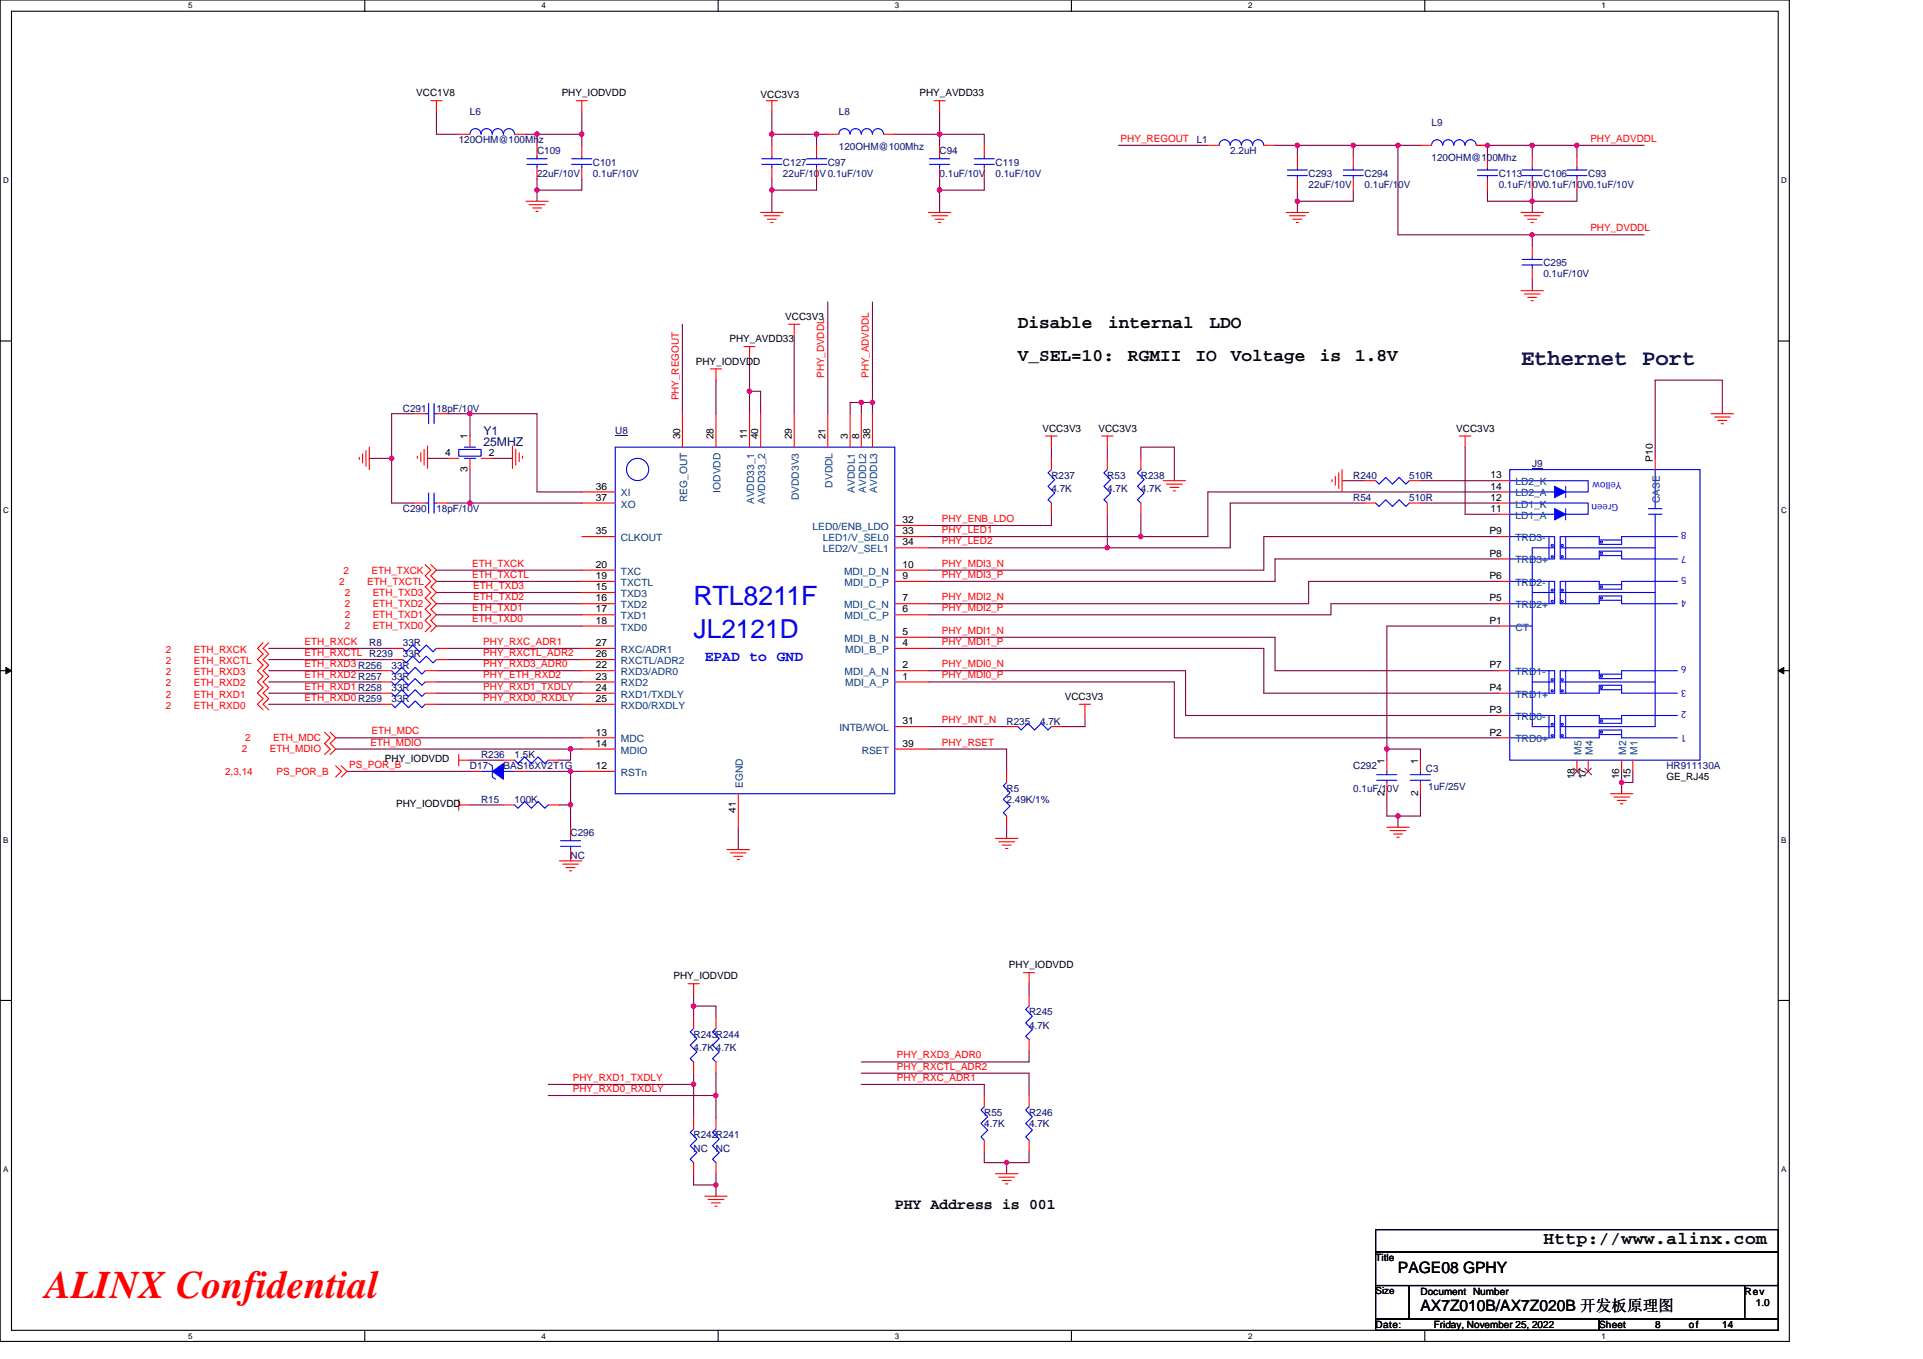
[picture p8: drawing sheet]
<svg xmlns="http://www.w3.org/2000/svg" width="297mm" height="210mm" viewBox="0 0 297 210" stroke-linecap="round" stroke-linejoin="round" font-family="sans-serif">
<path d="M0 0h276.4v207.3h-276.4zM1.8 1.7h272.9v203.8h-272.9z" fill="none" stroke="#000" stroke-width=".17"/>
<g fill="#fff">
<path d="M29.1 .2h.6v1.4h-.6z"/>
<path d="M29.1 205.7h.6v1.4h-.6z"/>
</g>
<path d="M56.3 0v1.7M56.3 205.5v1.8" fill="none" stroke="#000" stroke-width=".17"/>
<g fill="#fff">
<path d="M83.6 .2h.7v1.4h-.7z"/>
<path d="M83.6 205.7h.7v1.4h-.7z"/>
</g>
<path d="M110.9 0v1.7M110.9 205.5v1.8" fill="none" stroke="#000" stroke-width=".17"/>
<g fill="#fff">
<path d="M138.2 .2h.7v1.4h-.7z"/>
<path d="M138.2 205.7h.7v1.4h-.7z"/>
</g>
<path d="M165.5 0v1.7M165.5 205.5v1.8" fill="none" stroke="#000" stroke-width=".17"/>
<g fill="#fff">
<path d="M192.8 .2h.6v1.4h-.6z"/>
<path d="M192.8 205.7h.6v1.4h-.6z"/>
</g>
<path d="M220.1 0v1.7M220.1 205.5v1.8" fill="none" stroke="#000" stroke-width=".17"/>
<g fill="#fff">
<path d="M247.4 .2h.6v1.4h-.6z"/>
<path d="M247.4 205.7h.6v1.4h-.6z"/>
<path d="M.5 27.2h.8v1.4h-.8z"/>
<path d="M275.1 27.2h.9v1.4h-.9z"/>
<path d="M.5 78.1h.8v1.4h-.8z"/>
<path d="M275.1 78.1h.9v1.4h-.9z"/>
</g>
<path d="M0 52.7h1.8M274.7 52.7h1.7" fill="none" stroke="#000" stroke-width=".17"/>
<g fill="#fff">
<path d="M.5 129.1h.8v1.4h-.8z"/>
<path d="M275.1 129.1h.8v1.4h-.8z"/>
</g>
<path d="M0 103.6h1.8M274.7 103.6h1.7" fill="none" stroke="#000" stroke-width=".17"/>
<path d="M.9 103.1l.9 .5-.9 .5zM274.7 103.6l.8-.5v1z" fill="#000" stroke="#000" stroke-width=".15"/>
<g fill="#fff">
<path d="M.5 180h.8v1.4h-.8z"/>
<path d="M275.1 180h.8v1.4h-.8z"/>
</g>
<path d="M0 154.6h1.8M274.7 154.6h1.7M212.5 190h62.2v3.5h-62.2zM212.5 193.5h62.2v5.1h-62.2zM212.5 198.6h5.2v5.2h-5.2zM217.7 198.6h51.8v5.2h-51.8zM269.5 198.6h5.2v5.2h-5.2zM212.5 203.8h34.5v1.7h-34.5zM247 203.8h27.7v1.7h-27.7z" fill="none" stroke="#000" stroke-width=".17"/>
<g fill="none" stroke="#800040" stroke-width=".17">
<path d="M67.4 17.3v3.4h3.5M89.9 17.3v3.4M119.2 17.3v3.4M145.1 17.3v3.4M81.2 20.7h1.7M82.9 27.6v1.8M82.9 29.4v1.7M82.9 20.7h7M82.9 20.7v1.8M89.9 27.6v1.8h-7M89.9 20.7v1.8M119.2 20.7h6.9"/>
<path d="M119.2 27.6v1.8M119.2 20.7v1.8M119.2 29.4v3.4M126.1 27.6v1.8h-6.9M126.1 20.7v1.8M126.1 20.7h1.8M138.2 20.7h6.9M145.1 20.7h6.9v1.8M145.1 27.6v1.8h6.9v-1.8M145.1 20.7v1.8M145.1 29.4v3.4M172.8 22.5h13.8"/>
<path d="M197 22.5h3.4M200.4 29.4v1.7M200.4 22.5h8.6M200.4 31.1v1.7M200.4 22.5v1.7M209 22.5h6.9M209 29.4v1.7h-8.6M209 22.5v1.7M215.9 22.5v13.8h20.8M215.9 22.5h3.5M228 22.5h1.8M229.8 22.5h6.9"/>
<path d="M229.8 29.4v1.7h6.9M229.8 22.5v1.7M236.7 36.3h17.3M236.7 36.3v1.7M236.7 22.5h6.9M236.7 29.4v1.7M236.7 22.5v1.7M236.7 31.1v1.7M243.6 22.5h10.4M243.6 29.4v1.7h-6.9M243.6 22.5v1.7M105.4 50.1v13.8"/>
<path d="M110.6 58.7v5.2M115.8 55.3v5.2M122.7 51.8v12.1M127.9 46.7v17.2M134.8 46.7v15.5M236.7 43.2v1.7M57 70.8h3.5M60.5 70.8v6.9h3.5M64 63.9h-3.5v6.9M66 70.7v.1h3.1M69.1 63.9h3.5M69.1 77.7h3.5"/>
<path d="M72.6 77.7h17.3M72.6 63.9h10.3v12.1h7M72.6 72.6v5.1M72.6 63.9v3.5M79.2 70.7v.1h-3.2M115.8 60.5h1.7v3.4M115.8 60.5v3.4M133.1 62.2h1.7M133.1 62.2h-1.8v1.7M133.1 62.2v1.7M134.8 62.2v1.7M162.4 79.5v1.7h-19"/>
<path d="M162.4 69.1v1.7M171 69.1v1.7M171 79.5v5.1M176.2 70.8v-1.7h5.2v5.2M176.2 79.5v3.4M207.3 74.3h3.5M210.8 77.7h-20.8v6.9h-19M219.4 74.3h12.1M219.4 77.7h12.1M226.3 69.1v10.4h5.2M231.5 76h-44.9v6.9h-10.4M266 63.9v-5.2h-10.3v12.1"/>
<path d="M67.4 93.3h22.5M67.4 89.8h22.5M67.4 91.5h22.5M67.4 88.1h22.5M67.4 96.7h22.5M67.4 95h22.5M143.4 82.9h32.8M143.4 98.5h53.6v5.1h34.5M143.4 84.6h27.6M231.5 86.4h-34.5v3.4h-53.6M231.5 82.9h-36.3v5.2h-51.8M231.5 89.8h-29.4v3.5h-58.7"/>
<path d="M231.5 93.3h-25.9v1.7h-62.2M231.5 96.7h-17.3v19M41.5 101.9h19M41.5 108.8h17.3M41.5 103.6h17.3M41.5 105.4h17.3M41.5 107.1h17.3M41.5 100.2h19M51.9 115.7h36.2M51.9 114h38M53.6 119.2h19M67.4 103.6h22.5"/>
<path d="M67.4 105.4h22.5M67.4 107.1h22.5M67.4 108.8h22.5M69.1 101.9h20.8M69.1 100.2h20.8M72.6 117.5h5.2M81.2 119.2h6.9M88.1 115.7h1.8M88.1 119.2h1.8M88.1 115.7v1.8h-1.7M88.1 119.2v5.2M143.4 103.6h39.7v7h48.4"/>
<path d="M143.4 100.2h51.8v6.9h36.3M143.4 105.4h38v8.6h50.1M143.4 112.3h12.1M143.4 115.7h12.1v3.5M167.6 110.6v1.7h-3.5M214.2 115.7v1.8M214.2 115.7h5.2v1.8M250.5 119.2v1.7M252.2 119.2v1.7h-1.7M72.6 124.4h5.2M86.4 124.4h1.7M88.1 124.4v3.4"/>
<path d="M114 127.8v3.5M155.5 127.8v1.7M214.2 122.6v3.5h1.7M215.9 126.1v1.7M219.4 122.6v3.5h-3.5M250.5 120.9v1.7M107.1 155.4h3.5v1.8M107.1 153.7v1.7M107.1 155.4v1.8M159 152v1.7M84.7 169.3h25.9M84.7 167.6h22.4"/>
<path d="M107.1 167.6v5.1M107.1 165.8v1.8M110.6 169.3v3.4M110.6 165.8v3.5M133.1 165.8h25.9v3.5M133.1 167.6h18.9v1.7M152 177.9v1.7h3.5M155.5 179.6v1.8M159 162.4v1.7h-25.9M159 177.9v1.7h-3.5M107.1 181.4v1.7h3.5M110.6 181.4v1.7"/>
<path d="M110.6 183.1v1.7"/>
</g>
<g fill="#f0f" stroke="#f0f" stroke-width=".17">
<circle cx="72.6" cy="77.7" r=".34"/>
<circle cx="215.9" cy="126.1" r=".34"/>
<circle cx="214.2" cy="115.7" r=".34"/>
<circle cx="250.5" cy="120.9" r=".34"/>
<circle cx="72.6" cy="63.9" r=".34"/>
<circle cx="60.5" cy="70.8" r=".33"/>
<circle cx="88.1" cy="124.4" r=".34"/>
<circle cx="88.1" cy="119.2" r=".34"/>
<circle cx="176.2" cy="82.9" r=".34"/>
<circle cx="133" cy="62.2" r=".33"/>
<circle cx="134.8" cy="62.2" r=".33"/>
<circle cx="115.8" cy="60.4" r=".34"/>
<circle cx="209" cy="22.5" r=".34"/>
<circle cx="200.4" cy="22.5" r=".34"/>
<circle cx="236.7" cy="36.3" r=".33"/>
<circle cx="200.4" cy="31.1" r=".34"/>
<circle cx="215.9" cy="22.5" r=".34"/>
<circle cx="243.6" cy="22.5" r=".34"/>
<circle cx="236.7" cy="22.5" r=".34"/>
<circle cx="229.8" cy="22.5" r=".34"/>
<circle cx="236.7" cy="31.1" r=".34"/>
<circle cx="145.1" cy="20.7" r=".34"/>
<circle cx="145.1" cy="29.4" r=".34"/>
<circle cx="89.8" cy="20.7" r=".34"/>
<circle cx="82.9" cy="29.4" r=".34"/>
<circle cx="126.1" cy="20.7" r=".34"/>
<circle cx="119.2" cy="29.4" r=".34"/>
<circle cx="119.2" cy="20.7" r=".34"/>
<circle cx="82.9" cy="20.7" r=".34"/>
<circle cx="88.1" cy="115.7" r=".34"/>
<circle cx="171" cy="84.6" r=".34"/>
<circle cx="110.6" cy="169.3" r=".34"/>
<circle cx="107.1" cy="167.5" r=".34"/>
<circle cx="110.6" cy="183.1" r=".33"/>
<circle cx="107.1" cy="155.4" r=".34"/>
<circle cx="155.5" cy="179.6" r=".34"/>
</g>
<g fill="none" stroke="#f00" stroke-width=".17">
<path d="M66.5 15.6h1.8M67.4 15.6v1.7M89 15.6h1.7M89.9 15.6v1.7M118.4 15.6h1.7M119.2 15.6v1.7M144.3 15.6h1.7M145.1 15.6v1.7M70.9 20.7h1.7M79.5 20.7h1.7M81.2 31.1h3.5M81.7 31.6h2.5"/>
<path d="M82.3 32.1h1.3M82.8 32.7h.3M117.5 32.8h3.4M118 33.3h2.4M118.5 33.9h1.4M119.1 34.4h.3M119.2 22.5v1.7M119.2 25.9v1.7M126.1 22.5v1.7M126.1 25.9v1.7M127.9 20.7h1.7M136.5 20.7h1.7"/>
<path d="M143.4 32.8h3.5M143.9 33.3h2.4M144.4 33.9h1.4M145 34.4h.3M145.1 22.5v1.7M145.1 25.9v1.7M152 22.5v1.7M152 25.9v1.7M186.6 22.5h1.7M195.2 22.5h1.8M198.7 32.8h3.4M199.2 33.3h2.4"/>
<path d="M199.7 33.9h1.4M200.2 34.4h.4M200.4 24.2v1.7M200.4 27.6v1.8M209 24.2v1.7M209 27.6v1.8M219.4 22.5h1.7M228 22.5h1.8M229.8 24.2v1.7M229.8 27.6v1.8M234.9 32.8h3.5M235.5 33.3h2.4"/>
<path d="M236 33.9h1.4M236.5 34.4h.4M236.7 38v1.7M236.7 24.2v1.7M236.7 27.6v1.8M243.6 24.2v1.7M243.6 27.6v1.8M109.7 57h1.8M110.6 57v1.7M114.9 53.6h1.7M115.8 53.6v1.7M121.8 50.1h1.7"/>
<path d="M122.7 50.1v1.7M234.9 44.9h3.5M235.5 45.4h2.4M236 46h1.4M236.5 46.5h.4M236.7 41.5v1.7M55.5 70.7v.3M56 70.1v1.4M56.5 69.6v2.4M57 69.1v3.5M64.5 70.5v.3M65 70v1.3"/>
<path d="M65.5 69.4v2.5M66 68.9v3.5M79.2 68.9v3.5M79.7 69.4v2.5M80.2 70v1.3M80.7 70.5v.3M161.5 67.4h1.8M162.4 67.4v1.7M162.4 77.7v1.8M162.4 70.8v1.8M170.2 67.4h1.7M171 67.4v1.7"/>
<path d="M171 77.7v1.8M171 70.8v1.8M176.2 77.7v1.8M176.2 70.8v1.8M179.7 74.3h3.4M180.2 74.8h2.4M180.7 75.3h1.4M181.2 75.8h.4M205.8 74.1v.3M206.3 73.6v1.4M206.8 73.1v2.4M207.3 72.6v3.4"/>
<path d="M210.8 77.7h1.7M210.8 74.3h1.7M217.7 77.7h1.7M217.7 74.3h1.7M225.4 67.4h1.8M226.3 67.4v1.7M264.3 63.9h3.5M264.8 64.4h2.4M265.3 65h1.4M265.9 65.5h.3M40.6 99.3l-.8 .9 .8 .8-.8 .9 .8 .9-.8 .8 .8 .9-.8 .9 .8 .8-.8 .9 .8 .9-.8 .8 .8 .9M41.5 99.3l-.9 .9 .9 .8-.9 .9 .9 .9-.9 .8 .9 .9-.9 .9 .9 .8-.9 .9 .9 .9-.9 .8 .9 .9"/>
<path d="M65.7 87.2l.8 .9-.8 .9 .8 .8-.8 .9 .8 .8-.8 .9 .8 .9-.8 .8 .8 .9-.8 .9 .8 .8-.8 .9M66.5 87.2l.9 .9-.9 .9 .9 .8-.9 .9 .9 .8-.9 .9 .9 .9-.9 .8 .9 .9-.9 .9 .9 .8-.9 .9M50.1 113.1l.9 .9-.9 .9 .9 .8-.9 .9M51 113.1l.9 .9-.9 .9 .9 .8-.9 .9M51.9 118.3l.8 .9-.8 .9M52.7 118.3l.9 .9-.9 .9M58.8 108.8h1.7M58.8 107.1h1.7M58.8 105.4h1.7M58.8 103.6h1.7M60.5 101.9h1.7M60.5 100.2h1.7"/>
<path d="M65.7 108.8h1.7M65.7 107.1h1.7M65.7 105.4h1.7M65.7 103.6h1.7M67.4 101.9h1.7M67.4 100.2h1.7M70.9 117.5h1.7M70.9 116.6v1.7M72.6 119.2h1.7M77.8 117.5h1.7M79.5 119.2h1.7M84.7 117.5h1.7"/>
<path d="M155.5 112.3h1.7M162.4 112.3h1.7M166.7 108.8h1.7M167.6 108.8v1.8M219.4 117.5v1.7M70.9 124.4h1.7M70.9 123.5v1.7M77.8 124.4h1.7M84.7 124.4h1.7M86.4 133h3.5M86.9 133.5h2.4M87.4 134h1.4"/>
<path d="M88 134.6h.3M88.1 127.8v1.7M88.1 131.3v1.7M112.3 131.3h3.5M112.8 131.8h2.4M113.3 132.3h1.4M113.9 132.8h.3M153.8 129.5h3.4M154.3 130.1h2.4M154.8 130.6h1.4M155.3 131.1h.4M214.2 127.8h3.5"/>
<path d="M214.7 128.3h2.5M215.3 128.9h1.3M215.8 129.4h.3M219.4 120.9v1.7M248.8 122.6h3.4M249.3 123.1h2.4M249.8 123.7h1.4M250.3 124.2h.4M106.3 152h1.7M107.1 152v1.7M107.1 157.2v1.7M110.6 157.2v1.7"/>
<path d="M158.1 150.3h1.7M159 150.3v1.7M107.1 164.1v1.7M107.1 179.6v1.8M107.1 172.7v1.8M110.6 164.1v1.7M110.6 179.6v1.8M110.6 172.7v1.8M152 176.2v1.7M152 169.3v1.7M159 176.2v1.7M159 169.3v1.7"/>
<path d="M108.9 184.8h3.4M109.4 185.3h2.4M109.9 185.9h1.4M110.4 186.4h.4M153.8 181.4h3.4M154.3 181.9h2.4M154.8 182.4h1.4M155.3 182.9h.4"/>
</g>
<g fill="none" stroke="#00f" stroke-width=".17">
<path d="M72.6 20.7a.85 .85 0 0 1 .8-.8 .85 .85 0 0 1 .9 .8 .87 .87 0 0 1 .9-.8 .87 .87 0 0 1 .8 .8 .86 .86 0 0 1 .9-.8 .86 .86 0 0 1 .8 .8M77.8 20.7a.86 .86 0 0 1 .8-.8 .86 .86 0 0 1 .9 .8M117.7 25.4h3.1M117.7 24.5h3.1M119.2 24.2v.3M119.2 25.4v.5M124.6 25.4h3.1M124.6 24.5h3.1M126.1 24.2v.3M126.1 25.4v.5M129.6 20.7a.86 .86 0 0 1 .8-.8 .86 .86 0 0 1 .9 .8 .87 .87 0 0 1 .9-.8 .87 .87 0 0 1 .8 .8 .86 .86 0 0 1 .9-.8 .86 .86 0 0 1 .8 .8M134.8 20.7a.86 .86 0 0 1 .8-.8 .86 .86 0 0 1 .9 .8"/>
<path d="M143.6 25.4h3.1M143.6 24.5h3.1M145.1 24.2v.3M145.1 25.4v.5M150.5 25.4h3.1M150.5 24.5h3.1M152 24.2v.3M152 25.4v.5M188.3 22.4a.85 .85 0 0 1 .9-.8 .85 .85 0 0 1 .8 .8M190 22.4a.86 .86 0 0 1 .9-.8 .86 .86 0 0 1 .8 .8M191.8 22.4a.86 .86 0 0 1 .8-.8 .86 .86 0 0 1 .9 .8M193.5 22.4a.85 .85 0 0 1 .8-.8 .85 .85 0 0 1 .9 .8"/>
<path d="M198.9 27.1h3M198.9 26.3h3M200.4 25.9v.4M200.4 27.1v.5M207.5 27.1h3.1M207.5 26.3h3.1M209 25.9v.4M209 27.1v.5M221.1 22.4a.86 .86 0 0 1 .9-.8 .86 .86 0 0 1 .8 .8 .86 .86 0 0 1 .9-.8 .86 .86 0 0 1 .9 .8M224.6 22.4a.86 .86 0 0 1 .8-.8 .86 .86 0 0 1 .9 .8 .87 .87 0 0 1 .9-.8 .87 .87 0 0 1 .8 .8M228.2 27.1h3.1M228.2 26.3h3.1"/>
<path d="M229.8 25.9v.4M229.8 27.1v.5M235.1 27.1h3.1M235.1 26.3h3.1M236.7 39.7v.4M236.7 25.9v.4M236.7 27.1v.5M242 27.1h3.1M242 26.3h3.1M243.6 25.9v.4M243.6 27.1v.5M235.1 40.9h3.1"/>
<path d="M235.1 40.1h3.1M236.7 40.9v.6M95 69.1h43.2v53.5h-43.2zM162.4 72.6l-.5 .5 1 1-1 1 1 1.1-1 1 .5 .5M171 72.6l-.5 .5 1.1 1-1.1 1 1.1 1.1-1.1 1 .5 .5M176.2 72.6l-.5 .5 1 1-1 1 1 1.1-1 1 .5 .5M212.5 77.7l.5 .6 1.1-1.1 1 1.1 1-1.1 1.1 1.1 .5-.6M212.5 74.3l.5 .5 1.1-1 1 1 1-1 1.1 1 .5-.5M60.5 108.8l.5 .5 1.1-1 1 1 1-1 1.1 1 .5-.5M60.5 107.1l.5 .5 1.1-1 1 1 1-1 1.1 1 .5-.5M60.5 105.4l.5 .5 1.1-1 1 1 1-1 1.1 1 .5-.5M60.5 103.6l.5 .6 1.1-1.1 1 1.1 1-1.1 1.1 1.1 .5-.6"/>
<path d="M62.2 101.9l.5 .5 1.1-1 1 1 1-1 1.1 1 .5-.5M62.2 100.2l.5 .5 1.1-1 1 1 1-1 1.1 1 .5-.5M74.3 119.2h1.7M75.5 118l.5 .3v1.8l.6 .3M77.8 119.2h1.7M79.5 117.5l.5 .5 1-1.1 1.1 1.1 1-1.1 1.1 1.1 .5-.5M157.2 112.3l.5 .5 1.1-1 1 1 1-1 1.1 1 .5-.5M217.8 119.7h3.2M219.4 119.2v.5M79.5 124.4l.5 .5 1-1.1 1.1 1.1 1-1.1 1.1 1.1 .5-.5M86.6 130.8h3.1M86.6 129.9h3.1"/>
<path d="M88.1 129.5v.4M88.1 130.8v.5M217.8 120.6h3.2M219.4 120.6v.3M107.1 158.9l-.5 .5 1.1 1.1-1.1 1 1.1 1-1.1 1.1 .5 .5M110.6 158.9l-.5 .5 1 1.1-1 1 1 1-1 1.1 .5 .5M107.1 174.5l-.5 .5 1.1 1-1.1 1 1.1 1.1-1.1 1 .5 .5M110.6 174.5l-.5 .5 1 1-1 1 1 1.1-1 1 .5 .5M152 171l-.5 .5 1.1 1.1-1.1 1 1.1 1-1.1 1.1 .5 .5M159 171l-.6 .5 1.1 1.1-1.1 1 1.1 1-1.1 1.1 .6 .5"/>
<circle cx="98.5" cy="72.5" r="1.71"/>
</g>
<path d="M76 119.2l1.8-1.2v2.4z" fill-rule="evenodd" fill="#00f" stroke="#00f" stroke-width=".17"/>
<path d="M95 67.2h2v.1h-2z" fill="#000080"/>
<g fill="none" stroke="#f00" stroke-width=".17">
<path d="M89.9 22.5v1.7M89.9 25.9v1.7M64 63.9h1.7M67.4 63.9h1.7M69.1 70.8h1.8M72.6 67.4v1.7M72.6 70.8v1.8M74.3 70.8h1.7M89.9 76h5.1M89.9 77.7h5.1M105.4 63.9v5.2M110.6 63.9v5.2"/>
<path d="M115.8 63.9v5.2M117.5 63.9v5.2M122.7 63.9v5.2M127.9 63.9v5.2M131.3 63.9v5.2M133.1 63.9v5.2M134.8 63.9v5.2M89.9 88.1h5.1M89.9 96.7h5.1M89.9 95h5.1M89.9 93.3h5.1M89.9 91.5h5.1"/>
<path d="M89.9 89.8h5.1M89.9 82.9h5.1M138.2 98.5h5.2M138.2 95h5.2M138.2 93.3h5.2M138.2 89.8h5.2M138.2 88.1h5.2M138.2 84.6h5.2M138.2 81.2h5.2M138.2 82.9h5.2M89.9 101.9h5.1M89.9 108.8h5.1"/>
<path d="M89.9 107.1h5.1M89.9 105.4h5.1M89.9 103.6h5.1M89.9 100.2h5.1M89.9 119.2h5.1M89.9 114h5.1M89.9 115.7h5.1M138.2 105.4h5.2M138.2 103.6h5.2M138.2 100.2h5.2M138.2 112.3h5.2M138.2 115.7h5.2"/>
<path d="M114 122.6v5.2"/>
</g>
<g fill="none" stroke="#00f" stroke-width=".17">
<path d="M88.3 25.4h3.1M88.3 24.5h3.1M89.9 24.2v.3M89.9 25.4v.5M65.7 63.9h.5M66.2 62.4v3.1M67.1 62.4v3.1M67.1 63.9h.3M70.9 69.4h3.4v1.1h-3.4zM71.7 69.1h1.7M71.7 70.8h1.7M72.6 70.8h.1"/>
<path d="M72.6 69.1h.1M233.2 72.6h29.4v44.9h-29.4zM233.2 77.7h12.1v1.8h-12.1M233.2 74.3h12.1v1.7h-12.1M241.8 78.6v1.7M241.8 75.1v1.8M254.6 79.5h2.1M254.6 78.6h2.1M255.7 79.5v32.8h-14.7M255.7 72.6v6M233.2 96.7h3.5M233.2 89.8h6.9v3.5h-6.9"/>
<path d="M233.2 82.9h6.9v3.5h-6.9M236.7 91.5h3.4M239.3 89.8v3.5M239.3 82.9v3.5M239.6 85.9h.3v.2h-.3zM239.6 91.1h.3v.2h-.3zM240.1 84.6h-3.4v27.7h3.4M241 91.5h14.7M241 84.6h14.7M241.2 91.1h.2v.2h-.2zM241.2 92.8h.2v.2h-.2zM241.2 84.2h.2v.2h-.2z"/>
<path d="M241.2 85.9h.2v.2h-.2zM241.8 89.8v3.5M241.8 82.9v3.5M247 92.8h3.5M247 85.9h3.5M247 90.3h3.5M247 83.4h3.5M247.2 92.3h.3v.2h-.3zM247.2 83.7h.3v.2h-.3zM259.1 89.8h-8.6v1.2h-3.5v-1.2h-6v3.5h6v-1.2h3.5v1.2h8.6M259.1 82.9h-8.6v1.2h-3.5v-1.2h-6v3.5h6v-1.2h3.5v1.2h8.6M233.2 110.6h6.9v3.4h-6.9"/>
<path d="M233.2 103.6h6.9v3.5h-6.9M236.7 105.4h3.4M239.3 110.6v3.4M239.3 103.6v3.5M239.6 113.5h.3v.3h-.3zM239.6 111.8h.3v.2h-.3zM239.6 106.6h.3v.2h-.3zM239.6 104.9h.3v.2h-.3zM241 105.4h14.7M241.2 104.9h.2v.2h-.2zM241.2 113.5h.2v.3h-.2zM241.2 111.8h.2v.2h-.2z"/>
<path d="M241.2 106.6h.2v.2h-.2zM241.8 110.6v3.4M241.8 103.6v3.5M247 113.5h3.5M247 111.1h3.5M247 106.6h3.5M247 104.2h3.5M247.2 113h.3v.2h-.3zM247.2 104.4h.3v.2h-.3zM247.2 106.1h.3v.2h-.3zM259.1 103.6h-8.6v1.3h-3.5v-1.3h-6v3.5h6v-1.2h3.5v1.2h8.6M259.1 110.6h-8.6v1.2h-3.5v-1.2h-6v3.4h6v-1.2h3.5v1.2h8.6"/>
<circle cx="239.8" cy="92.9" r=".17"/>
<circle cx="239.8" cy="84.3" r=".17"/>
<circle cx="247.4" cy="90.7" r=".17"/>
<circle cx="247.4" cy="85.5" r=".17"/>
<circle cx="247.4" cy="111.4" r=".17"/>
</g>
<g fill="#00f" stroke="#00f" stroke-width=".17">
<path d="M240.1 78.6l1.7 .9-1.7 .8z" fill-rule="evenodd"/>
<path d="M240.1 75.1l1.7 .9-1.7 .9z" fill-rule="evenodd"/>
</g>
<path d="M236.7 72.4h1.6v.1h-1.6z" fill="#000080"/>
<g fill="none" stroke="#f00" stroke-width=".17">
<path d="M82.9 22.5v1.7M82.9 25.9v1.7M64 77.7h1.7M67.4 77.7h1.7M231.5 79.5h1.7M231.5 77.7h1.7M231.5 76h1.7M231.5 74.3h1.7M255.7 70.8v1.8M231.5 93.3h1.7M231.5 89.8h1.7M231.5 86.4h1.7"/>
<path d="M231.5 82.9h1.7M231.5 96.7h1.7M155.5 119.2v1.7M214.2 117.5v1.7M231.5 114h1.7M231.5 110.6h1.7M231.5 107.1h1.7M231.5 103.6h1.7M243.6 117.5v1.7M245.3 117.5v1.7M250.5 117.5v1.7M252.2 117.5v1.7"/>
<path d="M155.5 126.1v1.7M214.2 120.9v1.7M159 153.7v1.7M159 160.6v1.8"/>
</g>
<path d="M243.1 118.7l1 1M244.1 118.7l-1 1M244.8 118.7l1 1M245.8 118.7l-1 1" fill="none" stroke="#804000" stroke-width=".15"/>
<g fill="none" stroke="#00f" stroke-width=".17">
<path d="M81.4 25.4h3.1M81.4 24.5h3.1M82.9 24.2v.3M82.9 25.4v.5M65.7 77.7h.5M66.2 76.2v3.1M67.1 76.2v3.1M67.1 77.7h.3M212.7 119.7h3.1M214.2 119.2v.5M155.5 120.9l-.5 .5 1 1.1-1 1 1 1-1 1.1 .5 .5M212.7 120.6h3.1"/>
<path d="M214.2 120.6v.3M159 155.4l-.6 .6 1.1 1-1.1 1.1 1.1 1-1.1 1 .6 .5"/>
</g>
<g fill="#f0f" stroke="#f0f" stroke-width=".17">
<circle cx="72.6" cy="77.7" r=".34"/>
<circle cx="215.9" cy="126.1" r=".34"/>
<circle cx="214.2" cy="115.7" r=".34"/>
<circle cx="250.5" cy="120.9" r=".34"/>
<circle cx="72.6" cy="63.9" r=".34"/>
<circle cx="60.5" cy="70.8" r=".33"/>
<circle cx="88.1" cy="124.4" r=".34"/>
<circle cx="88.1" cy="119.2" r=".34"/>
<circle cx="176.2" cy="82.9" r=".34"/>
<circle cx="133" cy="62.2" r=".33"/>
<circle cx="134.8" cy="62.2" r=".33"/>
<circle cx="115.8" cy="60.4" r=".34"/>
<circle cx="209" cy="22.5" r=".34"/>
<circle cx="200.4" cy="22.5" r=".34"/>
<circle cx="236.7" cy="36.3" r=".33"/>
<circle cx="200.4" cy="31.1" r=".34"/>
<circle cx="215.9" cy="22.5" r=".34"/>
<circle cx="243.6" cy="22.5" r=".34"/>
<circle cx="236.7" cy="22.5" r=".34"/>
<circle cx="229.8" cy="22.5" r=".34"/>
<circle cx="236.7" cy="31.1" r=".34"/>
<circle cx="145.1" cy="20.7" r=".34"/>
<circle cx="145.1" cy="29.4" r=".34"/>
<circle cx="89.8" cy="20.7" r=".34"/>
<circle cx="82.9" cy="29.4" r=".34"/>
<circle cx="126.1" cy="20.7" r=".34"/>
<circle cx="119.2" cy="29.4" r=".34"/>
<circle cx="119.2" cy="20.7" r=".34"/>
<circle cx="82.9" cy="20.7" r=".34"/>
<circle cx="88.1" cy="115.7" r=".34"/>
<circle cx="171" cy="84.6" r=".34"/>
<circle cx="110.6" cy="169.3" r=".34"/>
<circle cx="107.1" cy="167.5" r=".34"/>
<circle cx="110.6" cy="183.1" r=".33"/>
<circle cx="107.1" cy="155.4" r=".34"/>
<circle cx="155.5" cy="179.6" r=".34"/>
</g>
<text font-size="6" fill="#f00" x="7" y="200.6">ALINX Confidential</text>
<text font-size="4.1" fill="#00f" x="107.1" y="93.5">RTL8211F</text>
<text font-size="4" fill="#00f" x="107.1" y="98.6">JL2121D</text>
<text font-size="3.4" fill="#000040" x="234.9" y="56.4">Ethernet Port</text>
<g font-size="2.8">
<text x="157.2" y="50.7">Disable</text>
<text x="171.2" y="50.7">internal</text>
<text x="186.8" y="50.7">LDO</text>
<text x="157.2" y="55.8">V_SEL=10:</text>
<text x="174.2" y="55.8">RGMII</text>
<text x="184.7" y="55.8">IO</text>
<text x="190.1" y="55.8">Voltage</text>
<text x="203.8" y="55.8">is</text>
<text x="209.3" y="55.8">1.8V</text>
<text x="238.4" y="192.3">Http://www.alinx.com</text>
</g>
<g font-size="2.4">
<text x="215.9" y="196.7">PAGE08 GPHY</text>
<text x="219.4" y="202.5">AX7Z010B/AX7Z020B 开发板原理图</text>
</g>
<text font-size="2.3" x="138.2" y="186.8">PHY Address is 001</text>
<text font-size="2.2" fill="#00f" x="108.9" y="102.1">EPAD to GND</text>
<g font-size="1.9" fill="#000080">
<text x="74.7" y="67.2">Y1</text>
<text x="74.7" y="68.9">25MHZ</text>
</g>
<g font-size="1.5">
<text x="64.3" y="14.9">VCC1V8</text>
<text x="86.8" y="14.9">PHY_IODVDD</text>
<text x="117.5" y="15.2">VCC3V3</text>
<text x="142" y="14.9">PHY_AVDD33</text>
<text x="112.7" y="52.9">PHY_AVDD33</text>
<text x="121.3" y="49.4">VCC3V3</text>
<text x="107.5" y="56.3">PHY_IODVDD</text>
<text x="68.8" y="70.5">4</text>
<text x="72.2" y="67.9" transform="rotate(-90 72.2 67.9)">1</text>
<text x="75.5" y="70.5">2</text>
<text x="105" y="67.9" transform="rotate(-90 105 67.9)">30</text>
<text x="110.2" y="67.9" transform="rotate(-90 110.2 67.9)">28</text>
<text x="115.4" y="67.9" transform="rotate(-90 115.4 67.9)">11</text>
<text x="117.1" y="67.9" transform="rotate(-90 117.1 67.9)">40</text>
<text x="122.3" y="67.9" transform="rotate(-90 122.3 67.9)">29</text>
<text x="127.5" y="67.9" transform="rotate(-90 127.5 67.9)">21</text>
<text x="131" y="67.9" transform="rotate(-90 131 67.9)">3</text>
<text x="132.7" y="67.9" transform="rotate(-90 132.7 67.9)">8</text>
<text x="134.4" y="67.9" transform="rotate(-90 134.4 67.9)">38</text>
<text x="161" y="66.7">VCC3V3</text>
<text x="169.7" y="66.7">VCC3V3</text>
<text x="224.9" y="66.7">VCC3V3</text>
<text x="255.3" y="71.4" transform="rotate(-90 255.3 71.4)">P10</text>
<text x="72.2" y="72.9" transform="rotate(-90 72.2 72.9)">3</text>
<text x="92.1" y="75.6">36</text>
<text x="92.1" y="77.4">37</text>
<text x="230.2" y="77.4">12</text>
<text x="230.2" y="75.6">14</text>
<text x="230.2" y="73.9">13</text>
<text x="92.1" y="82.6">35</text>
<text x="139.4" y="82.6">33</text>
<text x="139.4" y="80.8">32</text>
<text x="230.1" y="82.6">P9</text>
<text x="230.2" y="79.1">11</text>
<text x="92.1" y="87.7">20</text>
<text x="92.1" y="89.5">19</text>
<text x="139.4" y="84.3">34</text>
<text x="139.4" y="87.7">10</text>
<text x="139.4" y="89.5">9</text>
<text x="230.1" y="89.5">P6</text>
<text x="230.1" y="86">P8</text>
<text x="92.1" y="94.6">17</text>
<text x="92.1" y="92.9">16</text>
<text x="92.1" y="91.2">15</text>
<text x="139.4" y="92.9">7</text>
<text x="139.4" y="94.6">6</text>
<text x="230.1" y="92.9">P5</text>
<text x="92.1" y="101.6">26</text>
<text x="92.1" y="99.8">27</text>
<text x="92.1" y="96.4">18</text>
<text x="139.4" y="99.8">4</text>
<text x="139.4" y="98.1">5</text>
<text x="230.1" y="96.4">P1</text>
<text x="92.1" y="106.7">24</text>
<text x="92.1" y="105">23</text>
<text x="92.1" y="103.3">22</text>
<text x="139.4" y="105">1</text>
<text x="139.4" y="103.3">2</text>
<text x="230.1" y="106.7">P4</text>
<text x="230.1" y="103.3">P7</text>
<text x="92.1" y="108.5">25</text>
<text x="92.1" y="113.6">13</text>
<text x="139.4" y="111.9">31</text>
<text x="164.5" y="108.1">VCC3V3</text>
<text x="230.1" y="113.6">P2</text>
<text x="230.1" y="110.2">P3</text>
<text x="59.5" y="117.8">PHY_IODVDD</text>
<text x="92.1" y="118.8">12</text>
<text x="92.1" y="115.4">14</text>
<text x="139.4" y="115.4">39</text>
<text x="213.9" y="118" transform="rotate(-90 213.9 118)">1</text>
<text x="219.1" y="118" transform="rotate(-90 219.1 118)">1</text>
<text x="61.2" y="124.7">PHY_IODVDD</text>
<text x="113.7" y="125.6" transform="rotate(-90 113.7 125.6)">41</text>
<text x="213.9" y="123" transform="rotate(-90 213.9 123)">2</text>
<text x="219.1" y="123" transform="rotate(-90 219.1 123)">2</text>
<text x="243.2" y="120.4" transform="rotate(-90 243.2 120.4)">18</text>
<text x="245" y="120.4" transform="rotate(-90 245 120.4)">17</text>
<text x="250.1" y="120.4" transform="rotate(-90 250.1 120.4)">16</text>
<text x="251.9" y="120.4" transform="rotate(-90 251.9 120.4)">15</text>
<text x="257.4" y="120.6">GE_RJ45</text>
<text x="155.8" y="149.6">PHY_IODVDD</text>
<text x="104" y="151.3">PHY_IODVDD</text>
<text x="212.5" y="194.9">Title</text>
<text x="212.5" y="200">Size</text>
<text x="219.4" y="200">Document Number</text>
<text x="269.5" y="200">Rev</text>
<text x="271.2" y="201.8">1.0</text>
<text x="212.5" y="205.2">Date:</text>
<text x="221.5" y="205.2">Friday, November 25, 2022</text>
<text x="247" y="205.2">Sheet</text>
<text x="255.7" y="205.2">8</text>
<text x="260.9" y="205.2">of</text>
<text x="266" y="205.2">14</text>
</g>
<g font-size="1.5" fill="#000080">
<text x="72.6" y="17.8">L6</text>
<text x="129.6" y="17.8">L8</text>
<text x="70.9" y="22.1">120OHM@100Mhz</text>
<text x="82.9" y="23.9">C109</text>
<text x="129.6" y="23.2">120OHM@100Mhz</text>
<text x="145.1" y="23.9">C94</text>
<text x="184.9" y="22.1">L1</text>
<text x="190" y="23.9">2.2uH</text>
<text x="221.1" y="19.5">L9</text>
<text x="82.9" y="27.3">22uF/10V</text>
<text x="91.6" y="25.6">C101</text>
<text x="91.6" y="27.3">0.1uF/10V</text>
<text x="120.9" y="25.6">C127</text>
<text x="120.9" y="27.3">22uF/10V 0.1uF/10V</text>
<text x="127.9" y="25.6">C97</text>
<text x="145.1" y="27.3">0.1uF/10V</text>
<text x="153.8" y="25.6">C119</text>
<text x="153.8" y="27.3">0.1uF/10V</text>
<text x="202.1" y="27.3">C293</text>
<text x="202.1" y="29">22uF/10V</text>
<text x="210.8" y="27.3">C294</text>
<text x="210.8" y="29">0.1uF/10V</text>
<text x="221.1" y="24.9">120OHM@100Mhz</text>
<text x="231.5" y="27.3">C113</text>
<text x="231.5" y="29">0.1uF/10V0.1uF/10V0.1uF/10V</text>
<text x="238.4" y="27.3">C106</text>
<text x="245.3" y="27.3">C93</text>
<text x="238.4" y="41.1">C295</text>
<text x="238.4" y="42.9">0.1uF/10V</text>
<text x="62.2" y="63.6">C291</text>
<text x="67.4" y="63.6">18pF/10V</text>
<text x="95" y="67">U8</text>
<text x="162.4" y="74">R237</text>
<text x="162.4" y="76">4.7K</text>
<text x="171" y="74">R53</text>
<text x="171" y="76">4.7K</text>
<text x="176.2" y="74">R238</text>
<text x="176.2" y="76">4.7K</text>
<text x="209" y="77.4">R54</text>
<text x="209" y="74">R240</text>
<text x="217.7" y="74">510R</text>
<text x="217.7" y="77.4">510R</text>
<text x="236.7" y="72.2">J9</text>
<text x="62.2" y="79.1">C290</text>
<text x="67.4" y="79.1">18pF/10V</text>
<text x="57" y="99.9">R8</text>
<text x="62.2" y="101.6">33R</text>
<text x="62.2" y="99.9">33R</text>
<text x="60.5" y="106.8">33R</text>
<text x="60.5" y="105">33R</text>
<text x="60.5" y="103.3">33R</text>
<text x="60.5" y="108.5">33R</text>
<text x="155.5" y="112">R235</text>
<text x="160.7" y="112">4.7K</text>
<text x="72.6" y="118.9">D17</text>
<text x="74.3" y="117.1">R236</text>
<text x="77.8" y="118.9">BAS16XV2T1G</text>
<text x="79.5" y="117.1">1.5K</text>
<text x="209" y="118.9">C292</text>
<text x="220.3" y="119.2">C3</text>
<text x="257.4" y="118.9">HR911130A</text>
<text x="74.3" y="124">R15</text>
<text x="79.5" y="124">100K</text>
<text x="155.5" y="122.3">R5</text>
<text x="155.5" y="124">2.49K/1%</text>
<text x="209" y="122.3">0.1uF/10V</text>
<text x="220.6" y="122.1">1uF/25V</text>
<text x="88.1" y="129.2">C296</text>
<text x="88.1" y="132.7">NC</text>
<text x="107.1" y="160.3">R243R244</text>
<text x="159" y="156.8">R245</text>
<text x="159" y="158.9">4.7K</text>
<text x="107.1" y="162.4">4.7K 4.7K</text>
<text x="152" y="172.4">R55</text>
<text x="159" y="172.4">R246</text>
<text x="107.1" y="175.9">R242R241</text>
<text x="107.1" y="177.9">NC</text>
<text x="110.6" y="177.9">NC</text>
<text x="152" y="174.1">4.7K</text>
<text x="159" y="174.1">4.7K</text>
</g>
<g font-size="1.5" fill="#f00">
<text x="173.1" y="21.9">PHY_REGOUT</text>
<text x="245.7" y="21.9">PHY_ADVDDL</text>
<text x="245.7" y="35.7">PHY_DVDDL</text>
<text x="127.3" y="58.4" transform="rotate(-90 127.3 58.4)">PHY_DVDDL</text>
<text x="134.2" y="58.4" transform="rotate(-90 134.2 58.4)">PHY_ADVDDL</text>
<text x="104.9" y="61.8" transform="rotate(-90 104.9 61.8)">PHY_REGOUT</text>
<text x="145.5" y="82.4">PHY_LED1</text>
<text x="145.5" y="80.6">PHY_ENB_LDO</text>
<text x="53.1" y="88.6">2</text>
<text x="57.4" y="88.6">ETH_TXCK</text>
<text x="72.9" y="87.5">ETH_TXCK</text>
<text x="72.9" y="89.3">ETH_TXCTL</text>
<text x="145.5" y="84.1">PHY_LED2</text>
<text x="145.5" y="89.3">PHY_MDI3_P</text>
<text x="145.5" y="87.5">PHY_MDI3_N</text>
<text x="52.4" y="90.4">2</text>
<text x="53.3" y="92.1">2</text>
<text x="53.3" y="93.8">2</text>
<text x="53.3" y="95.5">2</text>
<text x="56.7" y="90.4">ETH_TXCTL</text>
<text x="57.6" y="92.1">ETH_TXD3</text>
<text x="57.6" y="93.8">ETH_TXD2</text>
<text x="57.6" y="95.5">ETH_TXD1</text>
<text x="72.9" y="94.4">ETH_TXD1</text>
<text x="73.1" y="92.7">ETH_TXD2</text>
<text x="73.1" y="91">ETH_TXD3</text>
<text x="145.5" y="92.7">PHY_MDI2_N</text>
<text x="145.5" y="94.4">PHY_MDI2_P</text>
<text x="25.6" y="100.9">2</text>
<text x="29.9" y="100.9">ETH_RXCK</text>
<text x="47" y="101.4">ETH_RXCTL R239</text>
<text x="47" y="99.6">ETH_RXCK</text>
<text x="53.3" y="97.3">2</text>
<text x="57.6" y="97.3">ETH_TXD0</text>
<text x="72.9" y="96.2">ETH_TXD0</text>
<text x="74.7" y="101.4">PHY_RXCTL_ADR2</text>
<text x="74.7" y="99.6">PHY_RXC_ADR1</text>
<text x="145.5" y="99.6">PHY_MDI1_P</text>
<text x="145.5" y="97.9">PHY_MDI1_N</text>
<text x="25.6" y="102.6">2</text>
<text x="25.6" y="104.4">2</text>
<text x="25.6" y="106.1">2</text>
<text x="25.6" y="107.8">2</text>
<text x="29.9" y="102.6">ETH_RXCTL</text>
<text x="29.9" y="104.4">ETH_RXD3</text>
<text x="29.9" y="106.1">ETH_RXD2</text>
<text x="29.9" y="107.8">ETH_RXD1</text>
<text x="47" y="103.1">ETH_RXD3 R256</text>
<text x="47" y="104.8">ETH_RXD2 R257</text>
<text x="47" y="106.6">ETH_RXD1 R258</text>
<text x="74.7" y="103.1">PHY_RXD3_ADR0</text>
<text x="74.7" y="104.8">PHY_ETH_RXD2</text>
<text x="74.7" y="106.6">PHY_RXD1_TXDLY</text>
<text x="145.5" y="104.8">PHY_MDI0_P</text>
<text x="145.5" y="103.1">PHY_MDI0_N</text>
<text x="25.6" y="109.5">2</text>
<text x="29.9" y="109.5">ETH_RXD0</text>
<text x="47" y="108.3">ETH_RXD0 R259</text>
<text x="57.4" y="113.5">ETH_MDC</text>
<text x="74.7" y="108.3">PHY_RXD0_RXDLY</text>
<text x="145.5" y="111.7">PHY_INT_N</text>
<text x="34.8" y="119.7">2,3,14</text>
<text x="37.4" y="116.3">2</text>
<text x="37.9" y="114.5">2</text>
<text x="41.7" y="116.3">ETH_MDIO</text>
<text x="42.2" y="114.5">ETH_MDC</text>
<text x="42.7" y="119.7">PS_POR_B</text>
<text x="53.9" y="118.6">PS_POR_B</text>
<text x="57.2" y="115.2">ETH_MDIO</text>
<text x="145.5" y="115.2">PHY_RSET</text>
<text x="88.5" y="167">PHY_RXD1_TXDLY</text>
<text x="138.6" y="163.5">PHY_RXD3_ADR0</text>
<text x="138.6" y="165.3">PHY_RXCTL_ADR2</text>
<text x="138.6" y="167">PHY_RXC_ADR1</text>
<text x="88.5" y="168.7">PHY_RXD0_RXDLY</text>
</g>
<g font-size="1.5" fill="#004080">
<text x="95.9" y="76.7">XI</text>
<text x="106.1" y="77.6" transform="rotate(-90 106.1 77.6)">REG_OUT</text>
<text x="111.3" y="76.1" transform="rotate(-90 111.3 76.1)">IODVDD</text>
<text x="116.5" y="77.9" transform="rotate(-90 116.5 77.9)">AVDD33_1</text>
<text x="118.2" y="77.9" transform="rotate(-90 118.2 77.9)">AVDD33_2</text>
<text x="123.4" y="77.3" transform="rotate(-90 123.4 77.3)">DVDD3V3</text>
<text x="128.6" y="75.3" transform="rotate(-90 128.6 75.3)">DVDDL</text>
<text x="132" y="76.1" transform="rotate(-90 132 76.1)">AVDDL1</text>
<text x="133.8" y="76.1" transform="rotate(-90 133.8 76.1)">AVDDL2</text>
<text x="135.5" y="76.1" transform="rotate(-90 135.5 76.1)">AVDDL3</text>
<text x="234.1" y="76.7">LD2_A</text>
<text x="234.1" y="75">LD2_K</text>
<text x="256.4" y="77.7" transform="rotate(-90 256.4 77.7)">CASE</text>
<text x="95.9" y="78.4">XO</text>
<text x="95.9" y="83.6">CLKOUT</text>
<text x="125.5" y="81.9">LED0/ENB_LDO</text>
<text x="127.1" y="83.6">LED1/V_SEL0</text>
<text x="234.1" y="83.6">TRD3-</text>
<text x="234.1" y="80.2">LD1_A</text>
<text x="234.1" y="78.4">LD1_K</text>
<text x="95.9" y="88.8">TXC</text>
<text x="127.1" y="85.3">LED2/V_SEL1</text>
<text x="130.4" y="88.8">MDI_D_N</text>
<text x="234.1" y="87.1">TRD3+</text>
<text x="95.9" y="95.7">TXD1</text>
<text x="95.9" y="94">TXD2</text>
<text x="95.9" y="92.2">TXD3</text>
<text x="95.9" y="90.5">TXCTL</text>
<text x="130.4" y="94">MDI_C_N</text>
<text x="130.5" y="95.7">MDI_C_P</text>
<text x="130.5" y="90.5">MDI_D_P</text>
<text x="234.1" y="94">TRD2+</text>
<text x="234.1" y="90.5">TRD2-</text>
<text x="95.9" y="100.9">RXC/ADR1</text>
<text x="95.9" y="97.4">TXD0</text>
<text x="130.5" y="99.2">MDI_B_N</text>
<text x="130.6" y="100.9">MDI_B_P</text>
<text x="234.1" y="97.4">CT</text>
<text x="95.9" y="102.6">RXCTL/ADR2</text>
<text x="95.9" y="107.8">RXD1/TXDLY</text>
<text x="95.9" y="106.1">RXD2</text>
<text x="95.9" y="104.3">RXD3/ADR0</text>
<text x="130.5" y="104.3">MDI_A_N</text>
<text x="130.6" y="106.1">MDI_A_P</text>
<text x="234.1" y="107.8">TRD1+</text>
<text x="234.1" y="104.3">TRD1-</text>
<text x="95.9" y="109.5">RXD0/RXDLY</text>
<text x="129.7" y="113">INTB/WOL</text>
<text x="234.1" y="111.3">TRD0-</text>
<text x="95.9" y="119.9">RSTn</text>
<text x="95.9" y="114.7">MDC</text>
<text x="95.9" y="116.4">MDIO</text>
<text x="133.1" y="116.4">RSET</text>
<text x="234.1" y="114.7">TRD0+</text>
<text x="244.3" y="116.6" transform="rotate(-90 244.3 116.6)">M5</text>
<text x="246" y="116.6" transform="rotate(-90 246 116.6)">M4</text>
<text x="251.2" y="116.6" transform="rotate(-90 251.2 116.6)">M2</text>
<text x="252.9" y="116.6" transform="rotate(-90 252.9 116.6)">M1</text>
<text x="114.8" y="121.8" transform="rotate(-90 114.8 121.8)">EGND</text>
</g>
<g font-size="1.5" fill="#00f">
<text x="250" y="77.9" transform="rotate(180 250 77.9)">Green</text>
<text x="250.5" y="74.5" transform="rotate(180 250.5 74.5)">Yellow</text>
<text x="260.5" y="82.2" transform="rotate(180 260.5 82.2)">8</text>
<text x="260.5" y="89.1" transform="rotate(180 260.5 89.1)">5</text>
<text x="260.5" y="85.9" transform="rotate(180 260.5 85.9)">7</text>
<text x="260.5" y="92.8" transform="rotate(180 260.5 92.8)">4</text>
<text x="260.5" y="103" transform="rotate(180 260.5 103)">6</text>
<text x="260.5" y="106.6" transform="rotate(180 260.5 106.6)">3</text>
<text x="260.5" y="113.5" transform="rotate(180 260.5 113.5)">1</text>
<text x="260.5" y="109.9" transform="rotate(180 260.5 109.9)">2</text>
</g>
<g font-size="1.2">
<text x="29.1" y="1.3">5</text>
<text x="83.6" y="1.3">4</text>
<text x="138.2" y="1.3">3</text>
<text x="192.8" y="1.3">2</text>
<text x="247.4" y="1.3">1</text>
<text x=".5" y="28.3">D</text>
<text x="275.1" y="28.3">D</text>
<text x=".5" y="79.2">C</text>
<text x="275.1" y="79.2">C</text>
<text x=".5" y="130.2">B</text>
<text x="275.1" y="130.2">B</text>
<text x=".5" y="181.1">A</text>
<text x="275.1" y="181.1">A</text>
<text x="29.1" y="206.8">5</text>
<text x="83.6" y="206.8">4</text>
<text x="138.2" y="206.8">3</text>
<text x="192.8" y="206.8">2</text>
<text x="247.4" y="206.8">1</text>
</g>
</svg>
